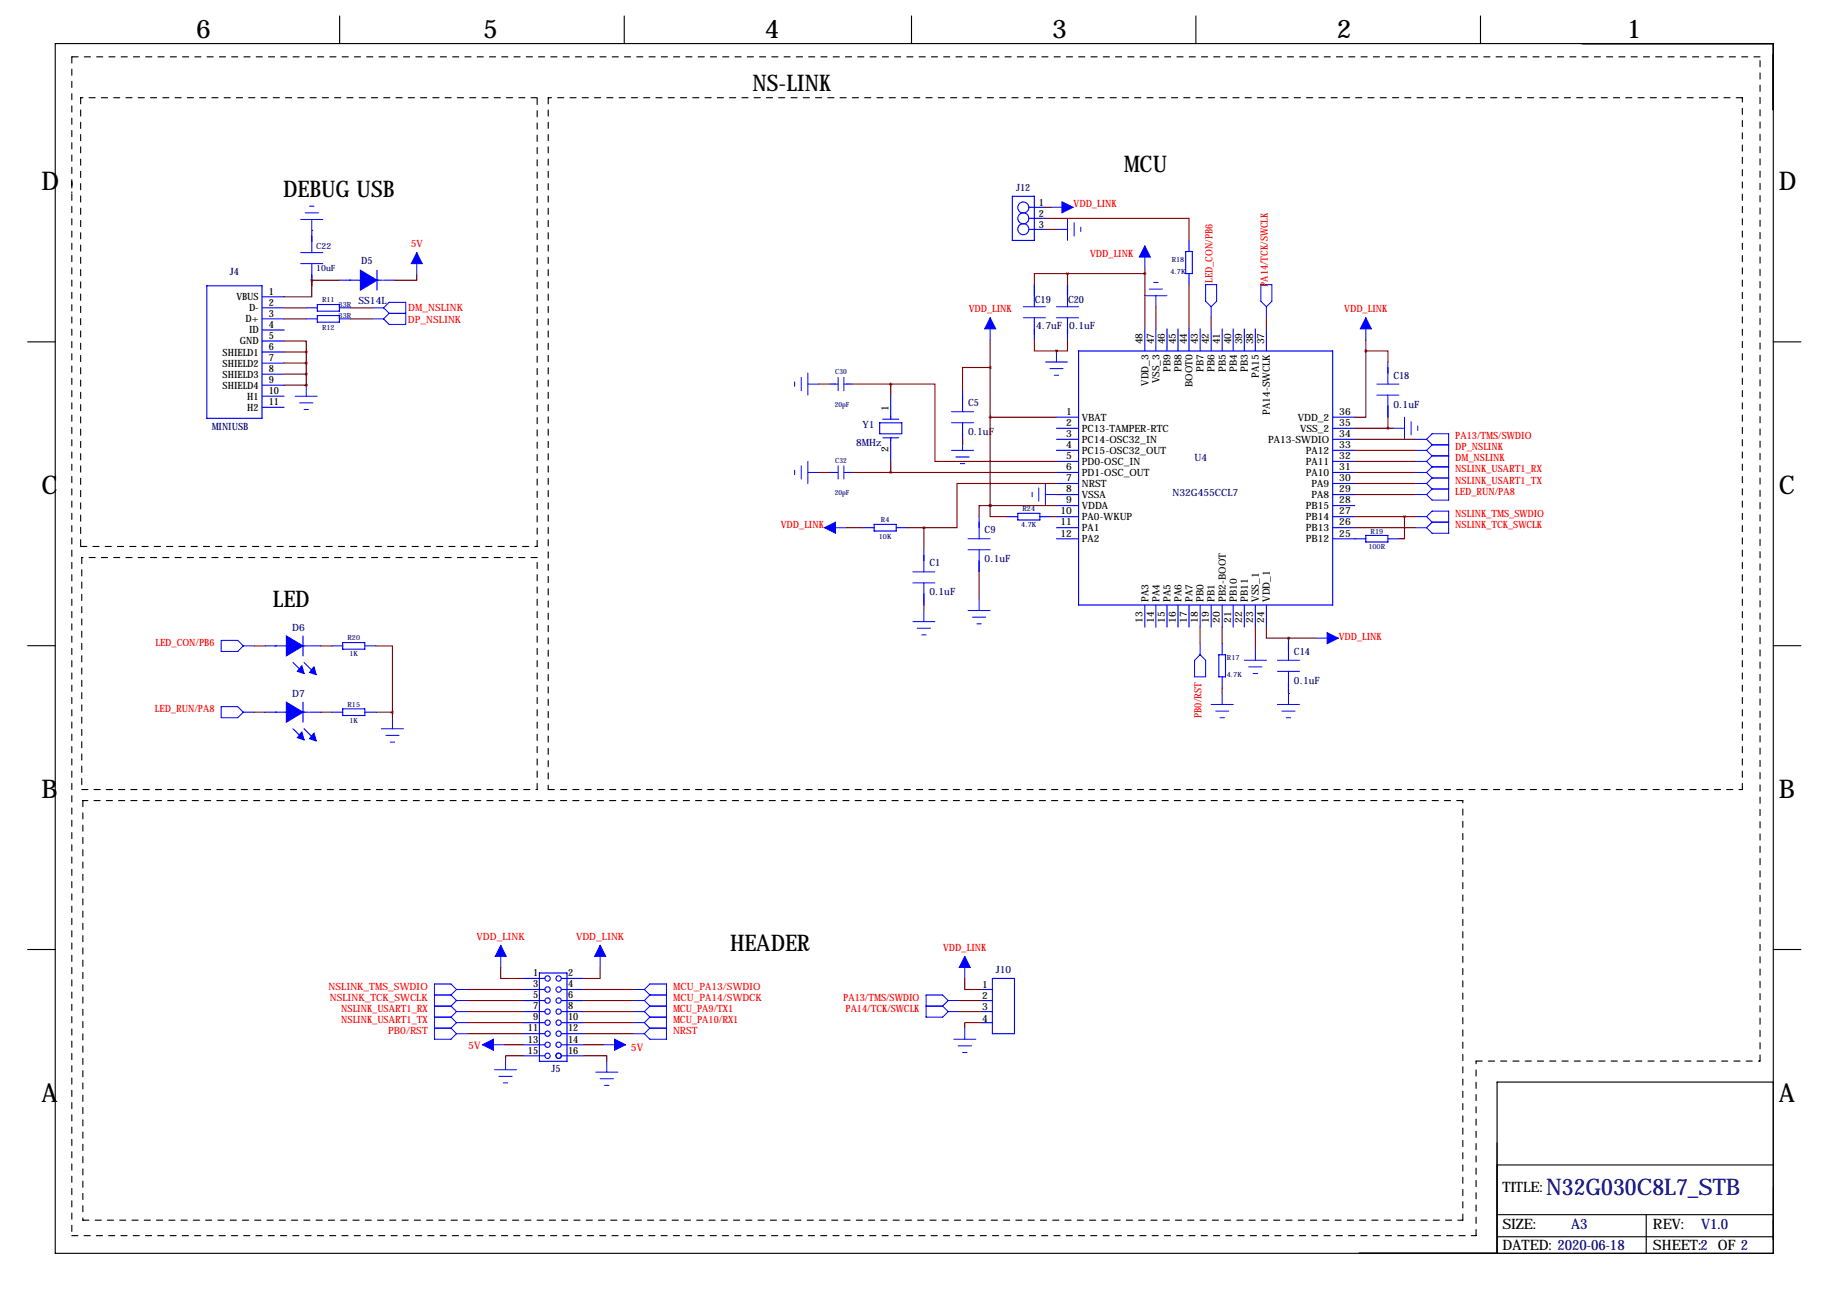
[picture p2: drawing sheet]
<svg xmlns="http://www.w3.org/2000/svg" width="419mm" height="297mm" viewBox="0 0 419 297" stroke-linecap="round" stroke-linejoin="round" font-family="sans-serif">
<g fill="none" stroke="#000" stroke-width=".25">
<path d="M12.7 10h395v278.1h-395zM78.1 3.7v6.3M143.5 3.7v6.3M209.5 3.7v6.3M274.9 3.7v6.3M340.4 3.7v6.3M6.3 78.6h6.4M407.7 78.6h6.3M6.3 148.4h6.4M407.7 148.4h6.3M6.3 218.3h6.4M407.7 218.3h6.3"/>
<path d="M407.7 248.8h-63.5v39.3M344 279.3h63.7M344.2 267.8h63.5M378.5 279.3v8.8M344.2 284.3h63.5"/>
</g>
<g fill="none" stroke="#000" stroke-width=".25" stroke-dasharray="1.4 1.4">
<path d="M16.5 13.1v31.3M404.6 13.1h-388.1M18.5 22.5v103.1M123.5 22.5h-105M126 22.5v159M400.6 22.5h-274.6M16.5 41.8v242.3M18.5 125.6h105M18.8 128.2v53.3M123.5 125.6v-103.1M123.5 128.2h-104.7M18.8 181.5h104.7"/>
<path d="M19 184.1v96.4M123.5 181.5v-53.3M126 181.5h274.6M336.3 184.1h-317.3M400.6 181.5v-159M339.3 244h65.3M404.6 244v-230.9M16.5 284.1h322.8M19 280.5h317.3M336.3 280.5v-96.4M339.3 284.1v-40.1"/>
</g>
<g fill="none" stroke="#00f" stroke-width=".25">
<path d="M71.7 53v5.1M232.7 45.1h5.1v10.2h-5.1zM236.5 47.7h3.8M236.5 52.7h3.8M236.5 50.2h3.8M272.6 57.8h1.5v5.1h-1.5zM273.4 55.3v2.5M47.5 65.7h12.7v30.5h-12.7zM60.2 68.2h5.1M60.2 70.8h5.1M60.2 73.3h5.1M60.2 75.9h5.1"/>
<path d="M60.2 78.4h5.1M70.4 70.8h2.5M70.4 73.3h2.5M71.7 60.6v5.1M72.9 70h5.1v1.5h-5.1zM72.9 72.6h5.1v1.5h-5.1zM78 70.8h2.6M78 73.3h2.6M78 64.4h9.9M86.7 62.1v4.6M88.2 64.4h2.5M237.8 65.4v5.1"/>
<path d="M237.8 73.1v5M245.4 65.4v5.1M245.4 73.1v5M263.2 75.6v5.1M265.7 75.6v5.1M268.3 75.6v5.1M270.8 75.6v5.1M273.4 62.9v2.5M273.4 75.6v5.1M275.9 75.6v5.1M278.4 75.6v5.1M281 75.6v5.1"/>
<path d="M283.5 75.6v5.1M286.1 75.6v5.1M288.6 75.6v5.1M291.1 75.6v5.1M60.2 80.9h5.1M60.2 83.5h5.1M60.2 86h5.1M60.2 88.6h5.1M60.2 91.1h5.1M60.2 93.6h5.1M190.8 88.3h1.3M194.6 88.3h1.3"/>
<path d="M202.2 97.2h5.1v2.5h-5.1zM202.9 96.4h3.7M204.8 90.9v5.5M221.3 89.6v5.1M221.3 97.2v5.1M242.9 95.9h5.1M242.9 98.5h5.1M248 80.7h58.4v58.4h-58.4zM306.4 95.9h5.1M306.4 98.5h5.1M319.1 83.2v5.1M319.1 90.8v5.1"/>
<path d="M190.8 108.6h1.3M194.6 108.6h1.3M202.9 100.6h3.7M204.8 100.6v5.5M225.1 118.8v5.1M231.4 118.8h2.6M234 118h5.1v1.5h-5.1zM239.1 118.8h2.5M242.9 101h5.1M242.9 103.5h5.1M242.9 106.1h5.1M242.9 108.6h5.1"/>
<path d="M242.9 111.2h5.1M242.9 113.7h5.1M242.9 116.2h5.1M242.9 118.8h5.1M306.4 101h5.1M306.4 103.5h5.1M306.4 106.1h5.1M306.4 108.6h5.1M306.4 111.2h5.1M306.4 113.7h5.1M306.4 116.2h5.1M306.4 118.8h5.1"/>
<path d="M198.4 121.3h2.6M201 120.6h5v1.5h-5zM206 121.3h2.6M212.4 126.4v5.1M212.4 134v5.1M225.1 126.4v5.1M242.9 121.3h5.1M242.9 123.9h5.1M263.2 139.1v5.1M265.7 139.1v5.1M268.3 139.1v5.1M270.8 139.1v5.1"/>
<path d="M273.4 139.1v5.1M275.9 139.1v5.1M278.4 139.1v5.1M281 139.1v5.1M283.5 139.1v5.1M286.1 139.1v5.1M288.6 139.1v5.1M291.1 139.1v5.1M306.4 121.3h5.1M306.4 123.9h7.6M314 123.1h5.1v1.5h-5.1zM319.1 123.9h2.5"/>
<path d="M61 148.5h9.9M67.4 152.3l2.5 2.5M69.6 146.2v4.6M69.9 152.3l2.5 2.5M71.2 148.5h2.5M76.3 148.5h2.5M78.8 147.7h5.1v1.6h-5.1zM83.9 148.5h2.5M280.2 150.5h1.5v5.1h-1.5zM281 148v2.5M281 155.6v2.6M296.2 146.7v5.1"/>
<path d="M296.2 154.3v5.1M61 163.7h9.9M67.4 167.5l2.5 2.6M69.6 161.5v4.5M69.9 167.5l2.5 2.6M71.2 163.7h2.5M76.3 163.7h2.5M78.8 163h5.1v1.5h-5.1zM83.9 163.7h2.5M120.2 237.7h5.1M120.2 225h5.1M120.2 227.5h5.1"/>
<path d="M120.2 230h5.1M120.2 232.6h5.1M120.2 235.1h5.1M124 223.7h6.4v20.3h-6.4zM129.1 237.7h5.1M129.1 225h5.1M129.1 227.5h5.1M129.1 230h5.1M129.1 232.6h5.1M129.1 235.1h5.1M225.6 227.5h2.5M225.6 230h2.5"/>
<path d="M225.6 232.6h2.5M225.6 235.1h2.5M228.1 225h5.1v12.7h-5.1zM120.2 240.2h5.1M120.2 242.7h5.1M129.1 240.2h5.1M129.1 242.7h5.1"/>
<circle cx="235.3" cy="50.2" r="1.27"/>
<circle cx="235.3" cy="47.7" r="1.27"/>
<circle cx="235.3" cy="52.7" r="1.27"/>
<circle cx="125.9" cy="235.1" r=".61"/>
<circle cx="125.9" cy="232.6" r=".61"/>
<circle cx="125.9" cy="230" r=".61"/>
<circle cx="125.9" cy="227.5" r=".61"/>
<circle cx="125.9" cy="237.7" r=".61"/>
<circle cx="125.9" cy="225" r=".61"/>
<circle cx="128.4" cy="232.6" r=".61"/>
<circle cx="128.4" cy="235.1" r=".61"/>
<circle cx="128.4" cy="230" r=".61"/>
<circle cx="128.4" cy="225" r=".61"/>
<circle cx="128.4" cy="227.5" r=".61"/>
<circle cx="128.4" cy="237.7" r=".61"/>
<circle cx="125.9" cy="242.7" r=".61"/>
<circle cx="125.9" cy="240.2" r=".61"/>
<circle cx="128.4" cy="242.7" r=".61"/>
<circle cx="128.4" cy="240.2" r=".61"/>
</g>
<g fill="#00f" stroke="#00f" stroke-width=".25">
<path d="M65.8 146.2l3.8 2.3h-3.8z"/>
<path d="M65.8 148.5h3.8l-3.8 2.3z"/>
<path d="M69.1 153.3l.3-.2 .5 1.7-1.5-.5z"/>
<path d="M72.2 153.3l.5 1.8-1.5-.5z"/>
<path d="M65.8 161.5l3.8 2.2h-3.8z"/>
<path d="M65.8 163.7h3.8l-3.8 2.3z"/>
<path d="M69.4 168.3l.5 1.8-1.5-.5z"/>
<path d="M72.2 168.6l.5 1.7-1.5-.5z"/>
<path d="M82.9 64.4h3.8l-3.8 2.3z"/>
<path d="M82.9 62.1l3.8 2.3h-3.8z"/>
</g>
<g fill="none" stroke="#00f" stroke-width=".23">
<path d="M69.1 58.1h5.1M69.1 50.5h5.1M70.2 48.9h3M71.2 47.4h1M71.7 50.5v2.5M95.8 58.1v5.1M241.6 47.7h5.1M242.9 52.7h2.5M245.4 50.2v5.1M246.9 51.2v3.1M248.5 52.2v1M263.2 56.6v5"/>
<path d="M69.1 60.6h5.1M85.6 73.3h2.6M85.6 70.8h2.6M88.2 70.8l1.3-1.3h3.8v5.1h-3.8l-1.3-1.3M88.2 70.8l1.3 1.2M89.5 72h3.8M89.5 72l-1.3 1.3M227.6 73.1v5M235.3 73.1h5M235.3 70.5h5M242.9 73.1h5.1M242.9 70.5h5.1"/>
<path d="M263.2 68h5.1M264.2 66.5h3.1M265.2 64.9h1M265.7 68v2.5M277.2 65.4h2.5v3.9l-1.3 1.2-1.2-1.2zM278.4 70.5v2.6M289.9 65.4h2.5v3.9l-1.3 1.2-1.2-1.2zM291.1 70.5v2.6M314 73.1v5M67.9 91.1h5M68.9 92.6h3M69.9 94.1h1"/>
<path d="M70.4 88.6v2.5M182.7 87.8v1M184.2 86.8v3M185.7 88.3h2.6M185.7 85.8v5M192 88.3h.7M192.7 86.8v3M194 86.8v3M194 88.3h.7M218.7 94.7h5.1M218.7 97.2h5.1M240.3 83.2h5.1"/>
<path d="M241.4 84.7h3M242.4 86.3h1M242.9 80.7v2.5M316.5 88.3h5.1M316.5 90.8h5.1M320.3 98.5h2.6M322.9 95.9v5.1M324.4 96.9v3.1M325.9 98v1M182.7 108.1v1M184.2 107.1v3M185.7 108.6h2.6"/>
<path d="M185.7 106.1v5.1M192 108.6h.7M192.7 107.1v3M194 107.1v3M194 108.6h.7M218.7 103.5h5.1M219.8 105.1h3M220.8 106.6h1M221.3 101v2.5M237.3 113.2v1M238.8 112.2v3M240.3 113.7h2.6"/>
<path d="M240.3 111.2v5M325.4 108.6h2.6M325.4 106.1h2.6M325.4 103.5h2.6M325.4 101h2.6M325.4 113.7h2.6M325.4 118.8h2.6M325.4 111.2h2.6M328 106.1l1.2 1.3M328 101l1.2-1.3h3.8v15.3h-3.8l-1.2-1.3M328 118.8l1.2-1.3h3.8v5.1h-3.8l-1.2-1.3M328 103.5l1.2 1.3"/>
<path d="M328 101l1.2 1.3M328 118.8l1.2 1.3M328 108.6l1.2 1.3M328 111.2l1.2 1.2M329.2 107.4h3.8M329.2 104.8h3.8M329.2 104.8l-1.2 1.3M329.2 102.3h3.8M329.2 102.3l-1.2 1.2M329.2 112.4h3.8M329.2 112.4l-1.2 1.3M329.2 109.9h3.8"/>
<path d="M329.2 107.4l-1.2 1.2M329.2 109.9l-1.2 1.3M189.5 121.3h5.1M209.9 131.5h5M209.9 134h5M222.6 123.9h5M222.6 126.4h5M225.1 137.8v2.6M325.4 121.3h2.6M329.2 120.1h3.8M329.2 120.1l-1.2 1.2M50.9 147.2h3.8l1.2 1.3-1.2 1.3h-3.8z"/>
<path d="M55.9 148.5h2.6M209.9 142.9h5M210.9 144.4h3M211.9 146h1M212.4 140.4v2.5M222.6 140.4h5M223.6 141.9h3M224.6 143.4h1M274.6 151.8l1.3-1.3 1.3 1.3v3.8h-2.6zM275.9 148v2.5M281 159.4v2.6M286.1 151.8h5"/>
<path d="M287.1 153.3h3M288.1 154.8h1M288.6 149.3v2.5M293.7 151.8h5.1M293.7 154.3h5.1M296.2 159.4v2.6M302.6 146.7h5M50.9 162.5h3.8l1.2 1.2-1.2 1.3h-3.8zM55.9 163.7h2.6M87.7 167.5h5.1M88.7 169.1h3M89.7 170.6h1"/>
<path d="M90.2 165v2.5M278.4 162h5.1M279.5 163.5h3M280.5 165h1M293.7 162h5.1M294.7 163.5h3M295.7 165h1M115.1 217.3v5.1M138 217.3v5.1M221.8 219.9v5.1M99.9 231.3h3.8M99.9 228.8h3.8"/>
<path d="M99.9 233.8h3.8M99.9 236.4h3.8M103.7 236.4l1.3 1.3M103.7 228.8l1.3 1.2M103.7 233.8l1.3 1.3M103.7 231.3l1.3 1.3M105 230h2.5M105 232.6h2.5M105 227.5l-1.3-1.3h-3.8v12.7h3.8l1.3-1.2M105 237.7h2.5M105 227.5h2.5M105 227.5l-1.3 1.3"/>
<path d="M105 230l-1.3 1.3M105 235.1h2.5M105 235.1l-1.3 1.3M105 232.6l-1.3 1.2M145.6 230h2.5M145.6 232.6h2.5M145.6 237.7h2.5M145.6 227.5h2.5M145.6 235.1h2.5M148.1 227.5l1.3-1.3h3.8v12.7h-3.8l-1.3-1.2M148.1 230l1.3 1.3M148.1 227.5l1.3 1.3"/>
<path d="M148.1 232.6l1.3 1.2M148.1 235.1l1.3 1.3M149.4 231.3h3.8M149.4 228.8h3.8M149.4 233.8h3.8M149.4 236.4h3.8M149.4 228.8l-1.3 1.2M149.4 236.4l-1.3 1.3M149.4 231.3l-1.3 1.3M149.4 233.8l-1.3 1.3M212.9 231.3h3.8M216.7 231.3l1.3 1.3"/>
<path d="M218 230h2.5M218 230l-1.3 1.3M218 230l-1.3-1.2h-3.8v5h3.8l1.3-1.2M218 232.6h2.5M219.3 238.9h5M221.8 236.4v2.5M110.9 240.2h5.1M113.7 245.9h5.1M114.7 247.5h3.1M115.7 249h1M116.2 243.4v2.5M137 246.5h5"/>
<path d="M138 248h3M138.7 240.2h5.1M139 249.5h1M139.5 244v2.5M220.3 240.4h3M221.3 242h1"/>
</g>
<g fill="#00f" stroke="#00f" stroke-width=".23">
<path d="M95.8 58.1l1.3 2.5h-2.6z"/>
<path d="M221.8 219.9l1.3 2.5h-2.6z"/>
<path d="M115.1 217.3l1.3 2.6h-2.6z"/>
<path d="M138 217.3l1.2 2.6h-2.5z"/>
<path d="M189.5 121.3l2.6-1.2v2.5z"/>
<path d="M227.6 73.1l1.3 2.5h-2.5z"/>
<path d="M263.2 56.6l1.3 2.5h-2.6z"/>
<path d="M314 73.1l1.3 2.5h-2.6z"/>
<path d="M305.1 145.5l2.5 1.2-2.5 1.3z"/>
<path d="M244.1 46.4l2.6 1.3-2.6 1.2z"/>
<path d="M141.3 238.9l2.5 1.3-2.5 1.3z"/>
<path d="M110.9 240.2l2.5-1.3v2.6z"/>
</g>
<g fill="none" stroke="#800000" stroke-width=".25">
<path d="M71.7 53h.1M240.3 50.2h33.1v5.1M240.3 47.7h1.3M240.3 52.7h2.6M65.3 78.4h5.1v2.5M65.3 70.8h5.1M65.3 73.3h5.1M71.7 64.4v3.8h-6.4M71.7 64.4v1.3M71.7 64.4h6.3M80.6 70.8h5M80.6 73.3h5"/>
<path d="M95.8 63.2v1.2h-5.1M227.6 78.1v38.1M237.8 78.1v2.6h5.1M245.4 78.1v2.6h-2.5M245.4 62.9h-7.6v2.5M245.4 62.9h17.8M245.4 62.9v2.5M263.2 61.6v14M265.7 70.5v5.1M273.4 65.4v10.2M278.4 73.1v2.5M291.1 73.1v2.5"/>
<path d="M314 78.1v2.6M65.3 80.9h5.1M65.3 83.5h5.1M65.3 86h5.1M65.3 88.6h5.1M70.4 88.6h.1M70.4 80.9v7.7M188.3 88.3h2.5M195.9 88.3h8.9M204.8 88.3h10.1v17.8h28M204.8 88.3v2.6M227.6 84.5h-6.3v5.1"/>
<path d="M227.6 95.9h15.3M242.9 80.7h.1M311.5 98.5h8.8M314 80.7v15.2h-2.5M314 80.7h5.1v2.5M319.1 95.9v2.6M188.3 108.6h2.5M195.9 108.6h47M204.8 106.1v2.5M221.3 101v1.3M227.6 116.2v2.6h3.8M227.6 116.2h-2.5v2.6"/>
<path d="M227.6 116.2h.1M227.6 116.2h15.3M241.6 118.8h1.3M242.9 111.2h-22.9v10.1h-7.6M242.9 113.7h.1M311.5 106.1h13.9M311.5 103.5h13.9M311.5 101h13.9M311.5 113.7h13.9M311.5 118.8h13.9M311.5 108.6h13.9M311.5 111.2h13.9"/>
<path d="M322.9 118.8v5.1h-1.3M194.6 121.3h3.8M208.6 121.3h3.8M212.4 121.3v5.1M212.4 139.1v1.3M225.1 131.5v6.3M311.5 123.9h.1M311.5 121.3h13.9M58.5 148.5h2.5M73.7 148.5h2.6M86.4 148.5h3.8v15.2M275.9 144.2v3.8"/>
<path d="M281 144.2v3.8M281 158.2v1.2M288.6 144.2v5.1M291.1 144.2v2.5h5.1M296.2 146.7h.1M296.2 159.4h.1M296.2 146.7h6.4M58.5 163.7h2.5M73.7 163.7h2.6M86.4 163.7h3.8M90.2 163.7v1.3M107.5 230h12.7"/>
<path d="M107.5 232.6h12.7M107.5 237.7h12.7M107.5 227.5h12.7M107.5 235.1h12.7M115.1 222.4v2.6h5.1M134.2 230h11.4M134.2 232.6h11.4M134.2 237.7h11.4M134.2 227.5h11.4M134.2 235.1h11.4M138 222.4v2.6h-3.8M220.5 230h5.1"/>
<path d="M220.5 232.6h5.1M221.8 225v2.5h3.8M225.6 235.1h-3.8v1.3M116 240.2h4.2M120.2 242.7h-4v.7M134.2 242.7h5.3v1.3M134.2 240.2h4.5"/>
</g>
<path d="M227.6 116.2a.05 .05 0 0 0 .1 0 .05 .05 0 0 0-.1 0zM227.6 95.9a.05 .05 0 0 0 .1 0 .05 .05 0 0 0-.1 0zM227.6 84.5a.05 .05 0 0 0 .1 0 .05 .05 0 0 0-.1 0zM227.6 116.2a.05 .05 0 0 0 .1 0 .05 .05 0 0 0-.1 0z" fill="#800000" stroke="#800000" stroke-width=".63"/>
<g font-size="5.9">
<text x="45.1" y="8.7">6</text>
<text x="111.1" y="8.7">5</text>
<text x="175.9" y="8.7">4</text>
<text x="241.9" y="8.7">3</text>
<text x="307.3" y="8.7">2</text>
<text x="374" y="8.7">1</text>
<text x="9.6" y="43.7">D</text>
<text x="408.9" y="43.7">D</text>
<text x="9.6" y="113.5">C</text>
<text x="408.9" y="113.5">C</text>
<text x="9.6" y="183.4">B</text>
<text x="408.9" y="183.4">B</text>
<text x="9.6" y="253.2">A</text>
<text x="408.9" y="253.2">A</text>
</g>
<g font-size="5.3">
<text x="173" y="20.9">NS-LINK</text>
<text x="258.4" y="39.5">MCU</text>
<text x="65.1" y="45.4">DEBUG USB</text>
<text x="62.7" y="139.6">LED</text>
<text x="167.8" y="218.6">HEADER</text>
</g>
<text font-size="5.3" fill="#000080" x="355.4" y="274.7">N32G030C8L7_STB</text>
<g font-size="3.3">
<text x="345.4" y="274">TITLE:</text>
<text x="345.4" y="287.4">DATED: 2020-06-18</text>
<text x="345.4" y="282.6">SIZE:</text>
<text x="380" y="282.6">REV:</text>
<text x="380" y="287.4">SHEET:2 OF 2</text>
</g>
<g font-size="3.3" fill="#000080">
<text x="361.2" y="282.6">A3</text>
<text x="391.1" y="282.6">V1.0</text>
</g>
<g font-size="2.4" fill="#f00">
<text x="107.6" y="241.1">5V</text>
<text x="145" y="241.6">5V</text>
</g>
<g font-size="2.3" fill="#000080">
<text x="233.6" y="43.9">J12</text>
<text x="52.8" y="63.2">J4</text>
<text x="83.1" y="60.6">D5</text>
<text x="82.4" y="69.8">SS14L</text>
<text x="237.9" y="69.6">C19</text>
<text x="245.5" y="69.6">C20</text>
<text x="238.2" y="75.6">4.7uF</text>
<text x="245.8" y="75.6">0.1uF</text>
<text x="320.3" y="87">C18</text>
<text x="222.6" y="93.4">C5</text>
<text x="320.3" y="93.7">0.1uF</text>
<text x="48.7" y="98.8">MINIUSB</text>
<text x="198.3" y="98.5">Y1</text>
<text x="222.6" y="100.1">0.1uF</text>
<text x="196.8" y="102.6">8MHz</text>
<text x="274.6" y="106.1">U4</text>
<text x="269.5" y="114">N32G455CCL7</text>
<text x="226.4" y="122.6">C9</text>
<text x="213.7" y="130.2">C1</text>
<text x="226.4" y="129.3">0.1uF</text>
<text x="213.7" y="136.9">0.1uF</text>
<text x="67.2" y="145">D6</text>
<text x="297.5" y="150.5">C14</text>
<text x="67.2" y="160.3">D7</text>
<text x="297.5" y="157.2">0.1uF</text>
<text x="228.9" y="223.7">J10</text>
<text x="126.8" y="246.5">J5</text>
</g>
<g font-size="2.3">
<text x="238.8" y="47.4">1</text>
<text x="238.8" y="49.9">2</text>
<text x="238.8" y="52.5">3</text>
<text x="54.3" y="69">VBUS</text>
<text x="57.2" y="71.6">D-</text>
<text x="61.8" y="67.7">1</text>
<text x="61.8" y="70.3">2</text>
<text x="56.5" y="74.1">D+</text>
<text x="57.2" y="76.7">ID</text>
<text x="61.8" y="72.8">3</text>
<text x="61.8" y="75.3">4</text>
<text x="61.8" y="77.9">5</text>
<text x="51.2" y="81.7">SHIELD1</text>
<text x="55.1" y="79.2">GND</text>
<text x="61.8" y="80.4">6</text>
<text x="61.8" y="83">7</text>
<text x="262.7" y="79.2" transform="rotate(-90 262.7 79.2)">48</text>
<text x="265.2" y="79.2" transform="rotate(-90 265.2 79.2)">47</text>
<text x="267.8" y="79.2" transform="rotate(-90 267.8 79.2)">46</text>
<text x="270.3" y="79.2" transform="rotate(-90 270.3 79.2)">45</text>
<text x="272.8" y="79.2" transform="rotate(-90 272.8 79.2)">44</text>
<text x="275.4" y="79.2" transform="rotate(-90 275.4 79.2)">43</text>
<text x="277.9" y="79.2" transform="rotate(-90 277.9 79.2)">42</text>
<text x="280.5" y="79.2" transform="rotate(-90 280.5 79.2)">41</text>
<text x="283" y="79.2" transform="rotate(-90 283 79.2)">40</text>
<text x="285.5" y="79.2" transform="rotate(-90 285.5 79.2)">39</text>
<text x="288.1" y="79.2" transform="rotate(-90 288.1 79.2)">38</text>
<text x="290.6" y="79.2" transform="rotate(-90 290.6 79.2)">37</text>
<text x="51.2" y="84.3">SHIELD2</text>
<text x="51.2" y="86.8">SHIELD3</text>
<text x="51.2" y="89.4">SHIELD4</text>
<text x="61.8" y="85.5">8</text>
<text x="61.8" y="88">9</text>
<text x="264" y="88.7" transform="rotate(-90 264 88.7)">VDD_3</text>
<text x="266.5" y="88.2" transform="rotate(-90 266.5 88.2)">VSS_3</text>
<text x="269.1" y="85.5" transform="rotate(-90 269.1 85.5)">PB9</text>
<text x="271.6" y="85.5" transform="rotate(-90 271.6 85.5)">PB8</text>
<text x="274.2" y="89" transform="rotate(-90 274.2 89)">BOOT0</text>
<text x="276.7" y="85.5" transform="rotate(-90 276.7 85.5)">PB7</text>
<text x="279.2" y="85.5" transform="rotate(-90 279.2 85.5)">PB6</text>
<text x="281.8" y="85.5" transform="rotate(-90 281.8 85.5)">PB5</text>
<text x="284.3" y="85.5" transform="rotate(-90 284.3 85.5)">PB4</text>
<text x="286.9" y="85.5" transform="rotate(-90 286.9 85.5)">PB3</text>
<text x="289.4" y="86.8" transform="rotate(-90 289.4 86.8)">PA15</text>
<text x="56.9" y="91.9">H1</text>
<text x="56.9" y="94.4">H2</text>
<text x="61.8" y="90.6">10</text>
<text x="61.8" y="93.1">11</text>
<text x="204.3" y="94.4" transform="rotate(-90 204.3 94.4)">1</text>
<text x="245.1" y="95.4">1</text>
<text x="291.9" y="95.4" transform="rotate(-90 291.9 95.4)">PA14-SWCLK</text>
<text x="307.9" y="95.4">36</text>
<text x="245.1" y="98">2</text>
<text x="245.1" y="100.5">3</text>
<text x="248.7" y="96.7">VBAT</text>
<text x="248.7" y="99.3">PC13-TAMPER-RTC</text>
<text x="248.7" y="101.8">PC14-OSC32_IN</text>
<text x="291.5" y="101.8">PA13-SWDIO</text>
<text x="298.4" y="96.7">VDD_2</text>
<text x="298.9" y="99.3">VSS_2</text>
<text x="307.9" y="100.5">34</text>
<text x="307.9" y="98">35</text>
<text x="204.3" y="103.9" transform="rotate(-90 204.3 103.9)">2</text>
<text x="245.1" y="103">4</text>
<text x="245.1" y="105.6">5</text>
<text x="248.7" y="104.3">PC15-OSC32_OUT</text>
<text x="248.7" y="106.9">PD0-OSC_IN</text>
<text x="300.2" y="106.9">PA11</text>
<text x="300.2" y="104.3">PA12</text>
<text x="307.9" y="105.6">32</text>
<text x="307.9" y="103">33</text>
<text x="245.1" y="108.1">6</text>
<text x="245.1" y="110.7">7</text>
<text x="245.1" y="113.2">8</text>
<text x="248.7" y="109.4">PD1-OSC_OUT</text>
<text x="248.7" y="112">NRST</text>
<text x="300.2" y="109.4">PA10</text>
<text x="301.5" y="112">PA9</text>
<text x="307.9" y="113.2">29</text>
<text x="307.9" y="110.7">30</text>
<text x="307.9" y="108.1">31</text>
<text x="243.8" y="118.3">10</text>
<text x="245.1" y="115.7">9</text>
<text x="248.7" y="114.5">VSSA</text>
<text x="248.7" y="117">VDDA</text>
<text x="248.7" y="119.6">PA0-WKUP</text>
<text x="300.2" y="119.6">PB14</text>
<text x="300.2" y="117">PB15</text>
<text x="301.5" y="114.5">PA8</text>
<text x="307.9" y="118.3">27</text>
<text x="307.9" y="115.7">28</text>
<text x="243.8" y="120.8">11</text>
<text x="243.8" y="123.4">12</text>
<text x="248.7" y="122.1">PA1</text>
<text x="248.7" y="124.7">PA2</text>
<text x="300.2" y="124.7">PB12</text>
<text x="300.2" y="122.1">PB13</text>
<text x="307.9" y="123.4">25</text>
<text x="307.9" y="120.8">26</text>
<text x="262.7" y="143.3" transform="rotate(-90 262.7 143.3)">13</text>
<text x="264" y="138.3" transform="rotate(-90 264 138.3)">PA3</text>
<text x="265.2" y="143.3" transform="rotate(-90 265.2 143.3)">14</text>
<text x="266.5" y="138.3" transform="rotate(-90 266.5 138.3)">PA4</text>
<text x="267.8" y="143.3" transform="rotate(-90 267.8 143.3)">15</text>
<text x="269.1" y="138.3" transform="rotate(-90 269.1 138.3)">PA5</text>
<text x="270.3" y="143.3" transform="rotate(-90 270.3 143.3)">16</text>
<text x="271.6" y="138.3" transform="rotate(-90 271.6 138.3)">PA6</text>
<text x="272.8" y="143.3" transform="rotate(-90 272.8 143.3)">17</text>
<text x="274.2" y="138.3" transform="rotate(-90 274.2 138.3)">PA7</text>
<text x="275.4" y="143.3" transform="rotate(-90 275.4 143.3)">18</text>
<text x="276.7" y="138.3" transform="rotate(-90 276.7 138.3)">PB0</text>
<text x="277.9" y="143.3" transform="rotate(-90 277.9 143.3)">19</text>
<text x="279.2" y="138.3" transform="rotate(-90 279.2 138.3)">PB1</text>
<text x="280.5" y="143.3" transform="rotate(-90 280.5 143.3)">20</text>
<text x="281.8" y="138.3" transform="rotate(-90 281.8 138.3)">PB2-BOOT</text>
<text x="283" y="143.3" transform="rotate(-90 283 143.3)">21</text>
<text x="284.3" y="138.3" transform="rotate(-90 284.3 138.3)">PB10</text>
<text x="285.5" y="143.3" transform="rotate(-90 285.5 143.3)">22</text>
<text x="286.9" y="138.3" transform="rotate(-90 286.9 138.3)">PB11</text>
<text x="288.1" y="143.3" transform="rotate(-90 288.1 143.3)">23</text>
<text x="289.4" y="138.3" transform="rotate(-90 289.4 138.3)">VSS_1</text>
<text x="290.6" y="143.3" transform="rotate(-90 290.6 143.3)">24</text>
<text x="291.9" y="138.3" transform="rotate(-90 291.9 138.3)">VDD_1</text>
<text x="122.6" y="224.4">1</text>
<text x="122.6" y="227">3</text>
<text x="130.6" y="224.4">2</text>
<text x="130.6" y="227">4</text>
<text x="225.8" y="227.2">1</text>
<text x="122.6" y="229.5">5</text>
<text x="122.6" y="232.1">7</text>
<text x="130.6" y="229.5">6</text>
<text x="130.6" y="232.1">8</text>
<text x="225.8" y="229.8">2</text>
<text x="225.8" y="232.3">3</text>
<text x="121.4" y="237.1">11</text>
<text x="121.4" y="239.7">13</text>
<text x="122.6" y="234.6">9</text>
<text x="130.6" y="234.6">10</text>
<text x="130.6" y="237.1">12</text>
<text x="130.6" y="239.7">14</text>
<text x="225.8" y="234.9">4</text>
<text x="121.4" y="242.2">15</text>
<text x="130.6" y="242.2">16</text>
</g>
<g font-size="2.3" fill="#f00">
<text x="246.8" y="47.7">VDD_LINK</text>
<text x="94.4" y="56.8">5V</text>
<text x="250.6" y="59.1">VDD_LINK</text>
<text x="278.8" y="65" transform="rotate(-90 278.8 65)">LED_CON/PB6</text>
<text x="291.5" y="65.9" transform="rotate(-90 291.5 65.9)">PA14/TCK/SWCLK</text>
<text x="93.8" y="71.6">DM_NSLINK</text>
<text x="222.7" y="71.8">VDD_LINK</text>
<text x="309.1" y="71.8">VDD_LINK</text>
<text x="93.8" y="74.3">DP_NSLINK</text>
<text x="334.6" y="101">PA13/TMS/SWDIO</text>
<text x="334.6" y="106.1">DM_NSLINK</text>
<text x="334.6" y="103.5">DP_NSLINK</text>
<text x="334.6" y="113.7">LED_RUN/PA8</text>
<text x="334.6" y="108.6">NSLINK_USART1_RX</text>
<text x="334.6" y="111.2">NSLINK_USART1_TX</text>
<text x="334.6" y="118.8">NSLINK_TMS_SWDIO</text>
<text x="179.5" y="121.3">VDD_LINK</text>
<text x="334.6" y="121.3">NSLINK_TCK_SWCLK</text>
<text x="35.8" y="148.5">LED_CON/PB6</text>
<text x="307.8" y="147.1">VDD_LINK</text>
<text x="35.6" y="163.7">LED_RUN/PA8</text>
<text x="276.2" y="165.1" transform="rotate(-90 276.2 165.1)">PB0/RST</text>
<text x="109.6" y="216.1">VDD_LINK</text>
<text x="132.4" y="216.1">VDD_LINK</text>
<text x="216.9" y="218.6">VDD_LINK</text>
<text x="75.6" y="227.5">NSLINK_TMS_SWDIO</text>
<text x="154.7" y="227.5">MCU_PA13/SWDIO</text>
<text x="75.8" y="230">NSLINK_TCK_SWCLK</text>
<text x="78.5" y="232.6">NSLINK_USART1_RX</text>
<text x="154.7" y="230">MCU_PA14/SWDCK</text>
<text x="154.7" y="232.6">MCU_PA9/TX1</text>
<text x="193.8" y="230">PA13/TMS/SWDIO</text>
<text x="194.4" y="232.6">PA14/TCK/SWCLK</text>
<text x="78.5" y="235.1">NSLINK_USART1_TX</text>
<text x="89.3" y="237.7">PB0/RST</text>
<text x="154.7" y="237.7">NRST</text>
<text x="154.7" y="235.1">MCU_PA10/RX1</text>
</g>
<g font-size="2" fill="#000080">
<text x="72.7" y="57.3">C22</text>
<text x="72.7" y="62.2">10uF</text>
</g>
<g font-size="1.6" fill="#000080">
<text x="269.1" y="62.9">4.7K</text>
<text x="269.4" y="60.2">R18</text>
<text x="74" y="69.5">R11</text>
<text x="77.8" y="70.7">33R</text>
<text x="74" y="75.9">R12</text>
<text x="77.8" y="73.2">33R</text>
<text x="192" y="86">C30</text>
<text x="192" y="93.5">20pF</text>
<text x="192" y="106.3">C32</text>
<text x="192" y="113.8">20pF</text>
<text x="235.1" y="117.5">R24</text>
<text x="202.1" y="124">10K</text>
<text x="202.5" y="120.1">R4</text>
<text x="234.8" y="121.2">4.7K</text>
<text x="315.1" y="122.7">R19</text>
<text x="314.6" y="126.1">100R</text>
<text x="79.9" y="147.2">R20</text>
<text x="80.3" y="150.9">1K</text>
<text x="282" y="155.6">4.7K</text>
<text x="282.1" y="151.7">R17</text>
<text x="79.9" y="162.5">R15</text>
<text x="80.3" y="166.2">1K</text>
</g>
</svg>
